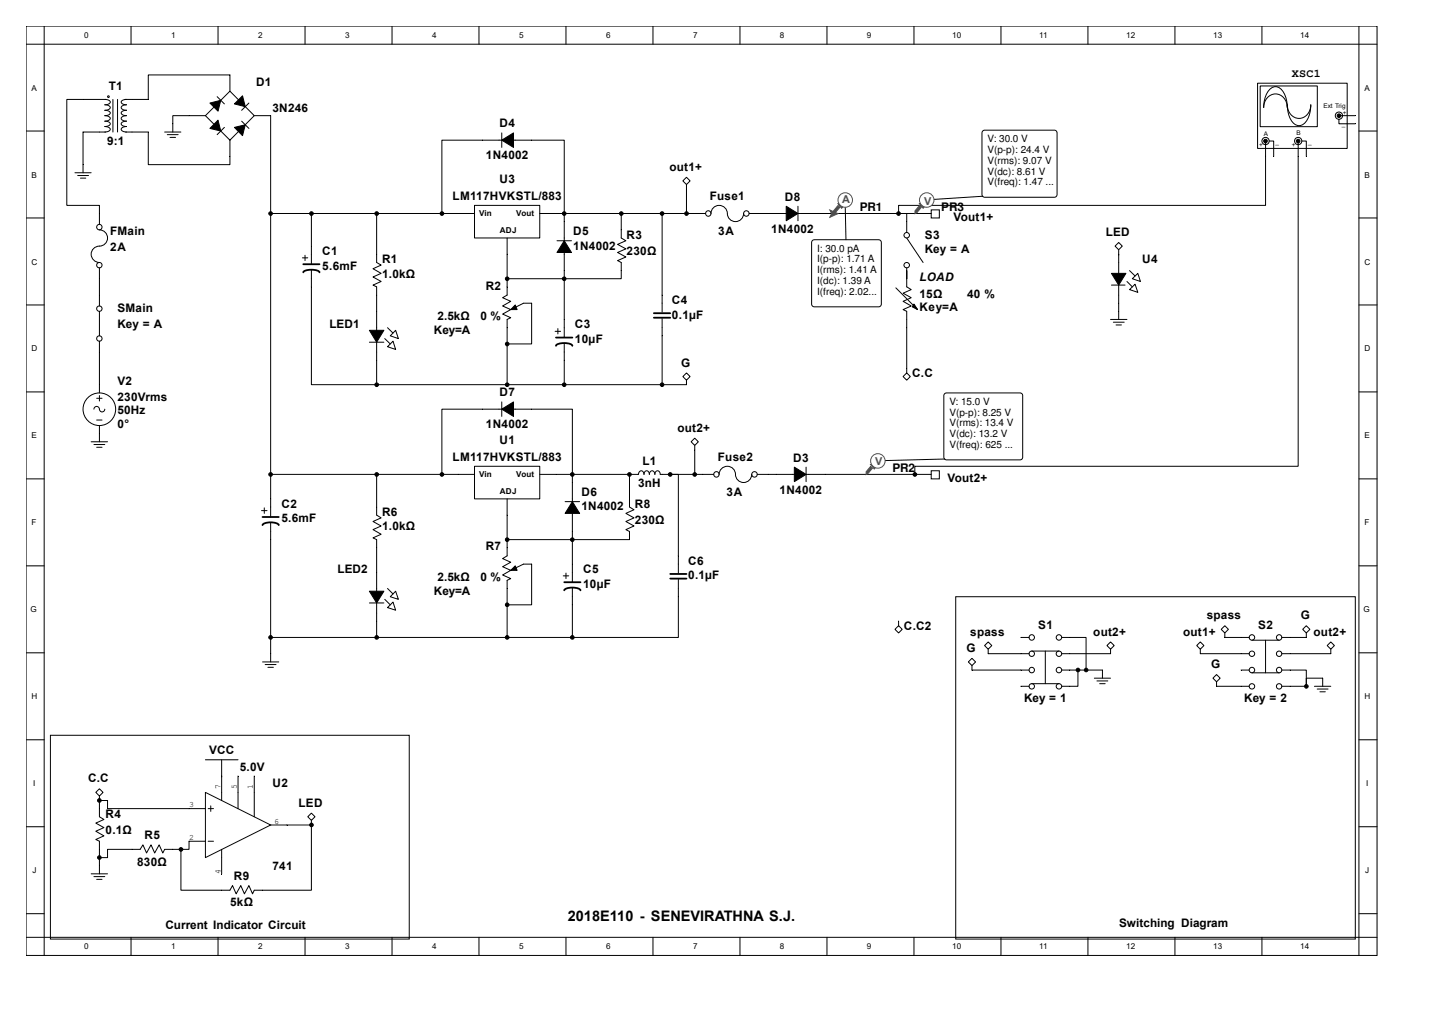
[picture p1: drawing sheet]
<svg xmlns="http://www.w3.org/2000/svg" width="420mm" height="297mm" viewBox="0 0 420 297" stroke-linecap="round" stroke-linejoin="round" font-family="sans-serif">
<g fill="none" stroke="#000" stroke-width=".29">
<path d="M7.6 7.6h394.5v271.5h-394.5zM7.6 12.9h394.5M12.9 7.6v271.5M38.3 7.6v5.3M63.7 7.6v5.3M89.1 7.6v5.3M114.5 7.6v5.3M139.9 7.6v5.3M165.3 7.6v5.3M190.7 7.6v5.3M216.1 7.6v5.3M241.5 7.6v5.3"/>
<path d="M266.9 7.6v5.3M292.3 7.6v5.3M317.7 7.6v5.3M343.1 7.6v5.3M368.5 7.6v5.3M396.8 7.6v271.5M7.6 38.3h5.3M30.6 29l1.3 .4 .3 .4a1.31 1.31 0 0 1-1.6 .8l.9 .2 .6 .4 .1 .2-.3 .5-1.3 .3 1.3 .3 .3 .5a1.31 1.31 0 0 1-1.6 .8l.9 .1 .6 .4 .1 .3-.3 .5-1.3 .3 1.3 .3 .3 .5a1.31 1.31 0 0 1-1.6 .8l.9 .1 .7 .7-.7 .6-.9 .2M30.8 29h-11.3v31h9.5v5.5M30.8 38.6h-6.6v11.9M33 29v9.6M34.3 29v9.6"/>
<path d="M36.7 38.6h6.6v9.5h23.8v-7.2M36.9 29l-.5 .1a.79 .79 0 0 0-1 .7 .79 .79 0 0 0 1 .8h.5l-.5 .1a.8 .8 0 0 0-1 .7 .8 .8 0 0 0 1 .8h.5l-.5 .1a.79 .79 0 0 0-1 .7 .79 .79 0 0 0 1 .7l.5 .1h-.5a.8 .8 0 0 0-1 .8 .8 .8 0 0 0 1 .7l.5 .1h-.5a.79 .79 0 0 0-1 .8 .79 .79 0 0 0 1 .7l.5 .1h-.5a.8 .8 0 0 0-1 .8 .8 .8 0 0 0 1 .7l.5 .1M48.1 38.6h4.7M48.8 39.3h3.2M60 33.8l7.1-7.2 7.1 7.2-7.1 7.1zM60 33.8h-9.6v4.8M61.3 30.1l3.2-.8-.8 3.2zM63.4 28.2l2.1 2.2M63.7 35.1l.8 3.2-3.2-.8zM65.5 37.2l-2.1 2.1M67.1 26.6v-4.7h-23.8v7.1h-6.9M68.4 37.2l3.2-.8-.8 3.2z"/>
<path d="M68.4 30.4l2.4-2.4 .8 3.2zM70.6 35.4l2.1 2.1M72.7 30.1l-2.1 2.1M74.2 33.8h4.8M396.8 38.3h5.3M21.9 50.5h4.7M22.7 51.3h3.2M23.5 52h1.5M49.6 40.1h1.7M200.4 51.8l1.1 1-1.1 1.1-1-1.1zM200.4 53.9v1.3M7.6 63.7h5.3"/>
<path d="M29 67.1a2.43 2.43 0 0 1 2.4 2.7 2.43 2.43 0 0 1-2.9 2.1 2.39 2.39 0 0 0-1.9 2.7 2.39 2.39 0 0 0 2.4 2.1M29 78.2v11.2M88.3 75.3h1.6M89.1 74.5v1.6M90.9 77.2v-14.8h19.1v14.3l1.3 .7-2.4 1.1 2.4 1.3-2.4 1.1 2.4 1.3-2.4 1.1 1.1 .5v28.6M90.9 78.8v33.6h19.1M181.4 67.1v2.4l1.3 .8-2.4 1.1 2.4 1.3-2.4 1 2.4 1.4-2.4 1 1.1 .6v2.3M202.8 62.4h3.2M207.6 62.4a2.45 2.45 0 0 1 2.7-2.4 2.45 2.45 0 0 1 2.1 2.9 2.37 2.37 0 0 0 2.6 1.8 2.37 2.37 0 0 0 2.1-2.3M218.7 62.4h3.2M267.1 62.4h4.8M271.9 61.3h2.4v2.4h-2.4z"/>
<path d="M396.8 63.7h5.3M7.6 89.1h5.3M29 90.9v7.2M29 99.7v15.1M107.9 96.5h4.2l-2.1 3.4zM107.9 99.9h4.2M112.3 98.9l1.6 1.6M113.1 95.7l1.7 1.6M115.5 96.5l.8 2.4-2.4-.8zM148.1 83.8v2.4l-1.3 .8 2.3 1-2.3 1.4 2.3 1-2.3 1.3 2.3 1.1-1 .5v2.4M150.4 89.1l.6 1.3h-1.9zM155.2 88.6h-2.3l-3.8 1.8"/>
<path d="M396.8 89.1h5.3M7.6 114.5h5.3M27.4 119.5a.85 .85 0 0 1 1-.8 .85 .85 0 0 1 .7 1.1 .78 .78 0 0 0 .9 .5 .78 .78 0 0 0 .6-.8M28.2 116.3h1.6M29 115.5v1.6M110 112.4h38.1M113.1 101.3l1.7-1.6 .7 2.4zM200.4 108.9l1.1 1.1-1.1 1-1-1zM200.4 111v1.4M396.8 114.5h5.3M7.6 139.9h5.3M26.6 129h4.8"/>
<path d="M27.4 129.8h3.2M28.2 122.7h1.6M28.2 130.6h1.6M29 124.3v4.7M201.8 129l1-1 1.1 1-1.1 1.1zM202.8 130.1v1.3M205.2 138.6h3.2M210 138.6a2.45 2.45 0 0 1 2.7-2.4 2.45 2.45 0 0 1 2.1 2.9 2.37 2.37 0 0 0 2.6 1.8 2.37 2.37 0 0 0 2.1-2.3M221.1 138.6h3.2M226.6 138.6h14.3M231.9 136.4l3.5 2.2-3.5 2.1zM235.4 136.4v4.3"/>
<path d="M267.1 138.6h4.8M271.9 137.5h2.4v2.4h-2.4zM396.8 139.9h5.3M76.4 149.1h1.6M77.2 148.3v1.6M79 151v-12.4h31v11.9l1.3 .8-2.4 1 2.4 1.3-2.4 1.1 2.4 1.3-2.4 1.1 1.1 .5v28.6M79 152.6v5M148.1 160v2.3l-1.3 .9 2.3 1-2.3 1.3 2.3 1.1-2.3 1.3 2.3 1.1-1 .5v2.4M183.8 145.7v2.4l1.3 .8-2.4 1 2.4 1.4-2.4 1 2.4 1.3-2.4 1.1 1.1 .5v2.4M7.6 165.3h5.3M107.9 172.7h4.2l-2.1 3.4zM107.9 176.1h4.2"/>
<path d="M112.3 175l1.6 1.7M113.1 177.5l1.7-1.6 .7 2.3zM113.1 171.9l1.7 1.6M115.5 172.7l.8 2.3-2.4-.7zM149.1 166.6l1.3-1.3 .6 1.3zM155.2 164.8h-2.3l-3.8 1.8M396.8 165.3h5.3M7.6 190.7h5.3M76.7 193.3h4.7M77.4 194.1h3.2M78.2 194.9h1.6M79 190.9v2.4"/>
<path d="M282.7 193.3l1.1-1 1 1-1 1.1zM283.8 194.4v1.3h16.7M287.5 188.6l1-1.1 1.1 1.1-1.1 1zM288.5 189.6v1.3h12M298.1 186.2h2.4M301.2 190.2h8M301.2 199.7h8M305.2 190.2v9.5M310 186.2h7.1v9.5M310 195.7h11.9v2.4M314.7 195.7v4.7h-4.7M319.5 198.1h4.8"/>
<path d="M320.3 198.9h3.2M321.1 199.7h1.6M323.2 188.6l1.1-1.1 1 1.1-1 1zM324.3 189.6v1.3h-14.3M349.4 188.6l1.1-1.1 1 1.1-1 1zM350.5 189.6v1.3h14.2M354.1 198.1l1.1-1.1 1.1 1.1-1.1 1zM355.2 199.1v1.3h9.5M356.6 183.8l1-1 1.1 1-1.1 1.1zM357.6 184.9v1.3h7.1M362.4 195.7h2.3M365.5 187h8"/>
<path d="M365.5 196.5h8M369.5 187v9.5M374.3 195.7h7.1v4.7M380.4 183.8l1-1 1.1 1-1.1 1.1zM381.4 184.9v1.3h-7.1M387.5 188.6l1.1-1.1 1 1.1-1 1zM388.6 189.6v1.3h-14.3M396.8 190.7h5.3M7.6 216.1h5.3M298.1 200.4h2.4M374.3 200.4h7.1M381.4 200.4v-2.3h4.8v2.3"/>
<path d="M383.8 200.4h4.8M384.6 201.3h3.2M385.4 202.1h1.6M396.8 216.1h5.3M7.6 241.5h5.3M396.8 241.5h5.3M7.6 266.9h5.3M7.6 273.8h394.5M38.3 273.8v5.3M63.7 273.8v5.3M89.1 273.8v5.3M114.5 273.8v5.3"/>
<path d="M139.9 273.8v5.3M165.3 273.8v5.3M190.7 273.8v5.3M216.1 273.8v5.3M241.5 273.8v5.3M266.9 273.8v5.3M292.3 273.8v5.3M317.7 273.8v5.3M343.1 273.8v5.3M368.5 273.8v5.3M396.8 266.9h5.3"/>
<circle cx="31.7" cy="28.2" r=".25"/>
<circle cx="29" cy="66.3" r=".79"/>
<circle cx="29" cy="77.4" r=".78"/>
<circle cx="90.9" cy="62.4" r=".54"/>
<circle cx="110" cy="62.4" r=".54"/>
<circle cx="206.8" cy="62.3" r=".79"/>
<circle cx="217.9" cy="62.4" r=".8"/>
<circle cx="29" cy="98.9" r=".79"/>
<circle cx="29" cy="90.1" r=".78"/>
<circle cx="29" cy="119.5" r="4.8"/>
<circle cx="110" cy="112.4" r=".54"/>
<circle cx="148.1" cy="112.4" r=".54"/>
<circle cx="79" cy="138.6" r=".53"/>
<circle cx="110" cy="138.6" r=".54"/>
<circle cx="209.2" cy="138.6" r=".79"/>
<circle cx="220.3" cy="138.6" r=".8"/>
<circle cx="110" cy="186.2" r=".54"/>
<circle cx="301.2" cy="186.2" r=".79"/>
<circle cx="301.2" cy="195.7" r=".79"/>
<circle cx="301.2" cy="190.9" r=".79"/>
<circle cx="309.2" cy="186.2" r=".8"/>
<circle cx="309.2" cy="195.7" r=".8"/>
<circle cx="309.2" cy="190.9" r=".79"/>
<circle cx="314.8" cy="195.7" r=".54"/>
<circle cx="317.1" cy="195.7" r=".53"/>
<circle cx="365.5" cy="195.7" r=".8"/>
<circle cx="365.5" cy="186.2" r=".8"/>
<circle cx="365.5" cy="190.9" r=".79"/>
<circle cx="373.5" cy="186.2" r=".79"/>
<circle cx="373.5" cy="195.7" r=".79"/>
<circle cx="373.5" cy="190.9" r=".78"/>
<circle cx="301.2" cy="200.5" r=".79"/>
<circle cx="309.2" cy="200.5" r=".79"/>
<circle cx="365.5" cy="200.5" r=".79"/>
<circle cx="373.5" cy="200.5" r=".78"/>
<circle cx="381.4" cy="200.5" r=".53"/>
</g>
<g fill="#000">
<path d="M63.7 35.1l.8 3.2-3.2-.8zM61.3 30.1l3.2-.8-.8 3.2zM68.4 37.2l3.2-.8-.8 3.2zM68.4 30.4l2.4-2.4 .8 3.2zM107.9 96.5h4.2l-2.1 3.4zM150.4 89.1l.6 1.3h-1.9zM231.9 136.4l3.5 2.2-3.5 2.1zM107.9 172.7h4.2l-2.1 3.4zM149.1 166.6l1.3-1.3 .6 1.3z"/>
<circle cx="90.9" cy="62.4" r=".54"/>
<circle cx="110" cy="62.4" r=".54"/>
<circle cx="110" cy="112.4" r=".54"/>
<circle cx="148.1" cy="112.4" r=".54"/>
<circle cx="79" cy="138.6" r=".53"/>
<circle cx="110" cy="138.6" r=".54"/>
<circle cx="110" cy="186.2" r=".54"/>
<circle cx="314.8" cy="195.7" r=".54"/>
<circle cx="317.1" cy="195.7" r=".53"/>
<circle cx="381.4" cy="200.5" r=".53"/>
</g>
<path d="M88.5 79.5a3.9 3.9 0 0 1 4.1-.5l.7 .5M88.5 77.2h4.8M76.7 153.4a3.7 3.7 0 0 1 4-.6l.7 .6M76.7 151h4.7" fill="none" stroke="#000" stroke-width=".53"/>
<path d="M367.2 24.3h26.1v19h-26.1z" fill="#fff"/>
<path d="M367.2 24.3h26.1v19h-26.1z" fill="none" stroke="#000" stroke-width=".29"/>
<path d="M368 25.1h16.6v11.9h-16.6z" fill="#fff"/>
<path d="M367.9 25.1h16.7v11.9h-16.7zM370.7 26.2a2.33 2.33 0 0 1 3.9 .6 8.4 8.4 0 0 1 1.3 4.6 3.4 3.4 0 0 0-2.3-3.7 3.4 3.4 0 0 0-4 1.5l-.6 2.2a7.8 7.8 0 0 1 1.7-5.2zM375.9 30.6a3.4 3.4 0 0 0 2.2 3.7 3.4 3.4 0 0 0 4-1.5l.6-2.2a6.1 6.1 0 0 1-2.8 6 2.84 2.84 0 0 1-3.2-2.1l-.6-1.8z" fill="none" stroke="#000" stroke-width=".29"/>
<circle cx="379" cy="41.2" r="1.06" fill="#fff"/>
<circle cx="379" cy="41.2" r="1.06" fill="none" stroke="#000" stroke-width=".29"/>
<circle cx="369.5" cy="41.2" r="1.06" fill="#fff"/>
<circle cx="369.5" cy="41.2" r="1.06" fill="none" stroke="#000" stroke-width=".29"/>
<circle cx="390.9" cy="33.8" r="1.06" fill="#fff"/>
<g fill="none" stroke="#000" stroke-width=".29">
<path d="M79 33.8v104.8M146.5 38.8v4.3M390.9 34.8v1.4h4.8M391.2 33.8h4.5M138.5 60h19.1v9.5h-19.1zM146.5 40.9l3.4-2.1v4.3zM200.4 55.2v7.2M369.5 41.7v18.3h-107.1v2.4h2.3v5.5M370.6 41.2h1.3v4.5M379 41.2v95h-111.9v2.4h-26.2M380.1 41.2h1.3v4.5M79 62.4h11.9"/>
<path d="M110 62.4h28.5M129 62.4v-21.5h35.7v57.7M148.1 69.5v14.3M157.6 62.4h45.2M162.6 70.3h4.3M164.7 70.3l2.2 3.4h-4.3zM181.4 79v2.4h-33.3M181.4 62.4v4.7M193.3 62.4v28.8M221.9 62.4h45.2M229.6 60.2l3.4 2.2-3.4 2.1zM233 60.2v4.3"/>
<path d="M264.7 78.2v5.6l1.4 .8-2.4 1 2.4 1.4-2.4 1 2.4 1.4-2.4 1 1 .5v18M264.7 69.5l4.8 7.2M324.5 79.8h4.2l-2.1 3.5zM325.6 71.9l1-1.1 1.1 1.1-1.1 1zM326.6 74.3h.1M326.6 72.9v6.9M329.8 79l1.6 1.6M148.1 95.7v16.7h52.3M155.2 88.6v11.9h-7.1M162.1 96.8h1.6M162.9 96v1.5M193.3 93v19.4"/>
<path d="M261.6 84.1l6.3 6.3M266.9 88.8l1 1.6-1.6-.8zM324.3 93.3h4.7M324.5 83.3h4M325.1 94.1h3.1M325.9 94.9h1.5M326.6 83v10.3M329 82.2l1.6 1.6M329.8 84.6l1.6-1.6 .8 2.4zM330.6 81.4l1.6-1.6 .8 2.4zM146.5 119.5l3.4-2.1v4.2zM146.5 117.4v4.2"/>
<path d="M164.7 100.2v12.2M263.7 110l1-1.1 1.1 1.1-1.1 1zM110 138.6h28.5M129 138.6v-19.1h38.1v50.6M138.5 136.2h19.1v9.5h-19.1zM157.6 138.6h28.8a.83 .83 0 0 1 .8-1.1 .83 .83 0 0 1 .8 1.1 .82 .82 0 0 1 .8-1.1 .82 .82 0 0 1 .8 1.1 .83 .83 0 0 1 .8-1.1 .83 .83 0 0 1 .8 1.1 .82 .82 0 0 1 .8-1.1 .82 .82 0 0 1 .8 1.1h12.4M183.8 138.6h.1M183.8 138.6v7.1M195.7 138.6h2.4v28.8M195.7 138.6h.1M202.8 131.4v7.2M224.3 138.6h2.3"/>
<path d="M79 157.6v33.3M148.1 145.7v14.3M148.1 157.6h35.7M165 146.5h4.2M167.1 146.5l2.1 3.4h-4.2zM148.1 171.9v14.3M155.2 164.8v11.9h-7.1M164.5 168.2h1.6M165.3 167.4v1.6M167.1 171.6v14.6M198.1 169.2v17h-31M279 174.3h116.7v100h-116.7z"/>
<path d="M79 186.2h88.1M261.3 183.8l1.1-1 1 1-1 1.1zM262.4 181.4v1.4M14.7 214.8h104.8v59.5h-104.8zM28 231.4l1-1 1.1 1-1.1 1.1zM29 232.5v6l1.3 .9-2.3 1 2.3 1.3-2.3 1.1 2.3 1.3-2.3 1.1 1 .5v9.5M29 233.8h2.4v2.4h28.6M29 233.8h.1M60 231.4l19 9.6-19 9.5zM60 221.9h9.5M60.8 236.2h1.5M61.5 235.4v1.6"/>
<path d="M64.7 226.7h.1M64.7 221.9v11.9M69.5 226.7v9.5M74.2 226.7v11.8M89.9 238.5l1-1 1.1 1-1.1 1.1zM90.9 239.6v1.4M26.6 255.2h4.8M27.4 256h3.2M28.2 256.8h1.6M52.8 248.1h-4.7l-.6 1-1-2.3-1.3 2.3-1.1-2.3-1.3 2.3-1.1-2.3-.8 1.3h-9.5v2.4h-2.4M60 245.7h-4.8v2.4h-2.4M60.8 245.7h1.5"/>
<path d="M64.7 248.1v7.1M79 241h11.9M90.9 241v19h-16.7l-.5 1.1-1-2.4-1.3 2.4-1.1-2.4-1.4 2.4-1-2.4-.8 1.3h-14.3v-11.9M90.9 241h.1"/>
<circle cx="390.9" cy="33.8" r="1.06"/>
<circle cx="391" cy="33.8" r=".54"/>
<circle cx="369.5" cy="41.2" r=".53"/>
<circle cx="379" cy="41.2" r=".53"/>
<circle cx="79" cy="62.4" r=".53"/>
<circle cx="129" cy="62.4" r=".54"/>
<circle cx="164.7" cy="62.4" r=".53"/>
<circle cx="181.4" cy="62.4" r=".53"/>
<circle cx="193.3" cy="62.4" r=".53"/>
<circle cx="200.5" cy="62.4" r=".54"/>
<circle cx="262.4" cy="62.4" r=".53"/>
<circle cx="264.7" cy="68.7" r=".8"/>
<circle cx="264.8" cy="77.5" r=".79"/>
<circle cx="148.1" cy="81.4" r=".54"/>
<circle cx="164.7" cy="81.4" r=".53"/>
<circle cx="148.1" cy="100.5" r=".54"/>
<circle cx="164.7" cy="112.4" r=".53"/>
<circle cx="193.3" cy="112.4" r=".53"/>
<circle cx="129" cy="138.6" r=".54"/>
<circle cx="167.1" cy="138.6" r=".53"/>
<circle cx="183.8" cy="138.6" r=".53"/>
<circle cx="195.7" cy="138.6" r=".53"/>
<circle cx="202.8" cy="138.6" r=".53"/>
<circle cx="267.1" cy="138.6" r=".54"/>
<circle cx="148.1" cy="157.6" r=".54"/>
<circle cx="167.1" cy="157.6" r=".53"/>
<circle cx="148.1" cy="176.6" r=".54"/>
<circle cx="79" cy="186.2" r=".53"/>
<circle cx="148.1" cy="186.2" r=".54"/>
<circle cx="167.1" cy="186.2" r=".53"/>
<circle cx="29" cy="233.8" r=".53"/>
<circle cx="29" cy="250.5" r=".52"/>
<circle cx="52.8" cy="248.1" r=".54"/>
<circle cx="90.9" cy="240.9" r=".53"/>
</g>
<g fill="#000">
<path d="M146.5 40.9l3.4-2.1v4.3zM164.7 70.3l2.2 3.4h-4.3zM229.6 60.2l3.4 2.2-3.4 2.1zM324.5 79.8h4.2l-2.1 3.5zM266.9 88.8l1 1.6-1.6-.8zM146.5 119.5l3.4-2.1v4.2zM167.1 146.5l2.1 3.4h-4.2z"/>
<circle cx="391" cy="33.8" r=".54"/>
<circle cx="369.5" cy="41.2" r=".53"/>
<circle cx="379" cy="41.2" r=".53"/>
<circle cx="79" cy="62.4" r=".53"/>
<circle cx="129" cy="62.4" r=".54"/>
<circle cx="164.7" cy="62.4" r=".53"/>
<circle cx="181.4" cy="62.4" r=".53"/>
<circle cx="193.3" cy="62.4" r=".53"/>
<circle cx="200.5" cy="62.4" r=".54"/>
<circle cx="262.4" cy="62.4" r=".53"/>
<circle cx="148.1" cy="81.4" r=".54"/>
<circle cx="164.7" cy="81.4" r=".53"/>
<circle cx="148.1" cy="100.5" r=".54"/>
<circle cx="164.7" cy="112.4" r=".53"/>
<circle cx="193.3" cy="112.4" r=".53"/>
<circle cx="129" cy="138.6" r=".54"/>
<circle cx="167.1" cy="138.6" r=".53"/>
<circle cx="183.8" cy="138.6" r=".53"/>
<circle cx="195.7" cy="138.6" r=".53"/>
<circle cx="202.8" cy="138.6" r=".53"/>
<circle cx="267.1" cy="138.6" r=".54"/>
<circle cx="148.1" cy="157.6" r=".54"/>
<circle cx="167.1" cy="157.6" r=".53"/>
<circle cx="148.1" cy="176.6" r=".54"/>
<circle cx="79" cy="186.2" r=".53"/>
<circle cx="148.1" cy="186.2" r=".54"/>
<circle cx="167.1" cy="186.2" r=".53"/>
<circle cx="29" cy="233.8" r=".53"/>
<circle cx="29" cy="250.5" r=".52"/>
<circle cx="52.8" cy="248.1" r=".54"/>
<circle cx="90.9" cy="240.9" r=".53"/>
</g>
<path d="M162.3 98.6h4.8M190.9 91.5h4.8M190.9 92.8h4.8M162.3 101a3.8 3.8 0 0 1 4.1-.6l.7 .6M164.7 172.4a3.7 3.7 0 0 1 4.1-.5l.7 .5M164.7 170.1h4.8M195.7 167.6h4.7M195.7 169h4.7" fill="none" stroke="#000" stroke-width=".53"/>
<path d="M237.2 70.3l.6-.3h18.7a.8 .8 0 0 1 .8 .8v18a.8 .8 0 0 1-.8 .8h-18.7a.8 .8 0 0 1-.8-.8v-18z" fill-rule="evenodd" fill="#fff"/>
<path d="M246.7 58.4l.3 11.6M237.2 70.3l.6-.3h18.7a.8 .8 0 0 1 .8 .8v18a.8 .8 0 0 1-.8 .8h-18.7a.8 .8 0 0 1-.8-.8v-18z" fill="none" stroke="#000" stroke-width=".29"/>
<path d="M242.3 61.3l2.4 1.1-2.4 1.1 .5-1.1z" fill-rule="evenodd" fill="#505050"/>
<path d="M242.3 61.3l2.4 1.1-2.4 1.1 .5-1.1z" fill="none" stroke="#505050" stroke-width=".29"/>
<path d="M244.7 60l.5 .5-1.3 1.6-.5 .3v-.8z" fill-rule="evenodd" fill="#505050"/>
<path d="M244.7 60l.5 .5-1.3 1.6-.5 .3v-.8z" fill="none" stroke="#505050" stroke-width=".29"/>
<path d="M244.7 59.5h.2l1.1 1-.3 .3z" fill-rule="evenodd" fill="#505050"/>
<path d="M244.7 59.5h.2l1.1 1-.3 .3z" fill="none" stroke="#505050" stroke-width=".29"/>
<circle cx="246.8" cy="58.4" r="2.12" fill="#fff"/>
<circle cx="246.8" cy="58.4" r="2.12" fill="none" stroke="#505050" stroke-width=".29"/>
<path d="M275.8 115l.6-.2h21.4a.77 .77 0 0 1 .8 .7v18a.78 .78 0 0 1-.8 .8h-21.4a.8 .8 0 0 1-.8-.8v-18z" fill-rule="evenodd" fill="#fff"/>
<path d="M275.8 115l.6-.2h21.4a.77 .77 0 0 1 .8 .7v18a.78 .78 0 0 1-.8 .8h-21.4a.8 .8 0 0 1-.8-.8v-18zM275.9 134.1l-19.6 .5" fill="none" stroke="#000" stroke-width=".29"/>
<path d="M254.2 136.2l.6 .5-1.4 1.6-.5 .3v-.8z" fill-rule="evenodd" fill="#505050"/>
<path d="M254.2 136.2l.6 .5-1.4 1.6-.5 .3v-.8z" fill="none" stroke="#505050" stroke-width=".29"/>
<path d="M254.2 135.7h.3l1 1-.2 .3z" fill-rule="evenodd" fill="#505050"/>
<path d="M254.2 135.7h.3l1 1-.2 .3z" fill="none" stroke="#505050" stroke-width=".29"/>
<circle cx="256.3" cy="134.6" r="2.12" fill="#fff"/>
<circle cx="256.3" cy="134.6" r="2.12" fill="none" stroke="#505050" stroke-width=".29"/>
<path d="M286.9 38.3l.6-.3h20.4a.8 .8 0 0 1 .7 .8v18a.8 .8 0 0 1-.7 .8h-20.4a.8 .8 0 0 1-.8-.8v-18z" fill-rule="evenodd" fill="#fff"/>
<path d="M286.9 38.3l.6-.3h20.4a.8 .8 0 0 1 .7 .8v18a.8 .8 0 0 1-.7 .8h-20.4a.8 .8 0 0 1-.8-.8v-18zM287 57.3l-16.4 1.1" fill="none" stroke="#000" stroke-width=".29"/>
<path d="M268.5 60l.5 .5-1.3 1.6-.5 .3v-.8z" fill-rule="evenodd" fill="#505050"/>
<path d="M268.5 60l.5 .5-1.3 1.6-.5 .3v-.8z" fill="none" stroke="#505050" stroke-width=".29"/>
<path d="M268.5 59.5h.3l1 1-.3 .3z" fill-rule="evenodd" fill="#505050"/>
<path d="M268.5 59.5h.3l1 1-.3 .3z" fill="none" stroke="#505050" stroke-width=".29"/>
<circle cx="270.6" cy="58.4" r="2.11" fill="#fff"/>
<circle cx="270.6" cy="58.4" r="2.11" fill="none" stroke="#505050" stroke-width=".29"/>
<text font-size="4.2" x="165.8" y="268.9">2018E110 - SENEVIRATHNA S.J.</text>
<g font-size="3.4">
<text x="377.2" y="22.4">XSC1</text>
<text x="31.7" y="26.4">T1</text>
<text x="74.7" y="25">D1</text>
<text x="79.5" y="32.7">3N246</text>
<text x="145.9" y="37">D4</text>
<text x="31.3" y="42.2">9:1</text>
<text x="141.9" y="46.5">1N4002</text>
<text x="145.9" y="53.6">U3</text>
<text x="195.4" y="49.9">out1+</text>
<text x="132.2" y="58.4">LM117HVKSTL/883</text>
<text x="207.3" y="58.4">Fuse1</text>
<text x="229.1" y="58.6">D8</text>
<text x="251" y="61.6">PR1</text>
<text x="274.8" y="61.6">PR3</text>
<text x="278.4" y="64.5">Vout1+</text>
<text x="32.2" y="68.7">FMain</text>
<text x="167.4" y="68.7">D5</text>
<text x="183" y="69.8">R3</text>
<text x="209.7" y="68.7">3A</text>
<text x="225.2" y="68.2">1N4002</text>
<text x="270" y="69.8">S3</text>
<text x="322.9" y="69">LED</text>
<text x="32.2" y="73.4">2A</text>
<text x="94.1" y="74.5">C1</text>
<text x="111.5" y="76.9">R1</text>
<text x="167.4" y="72.9">1N4002</text>
<text x="183" y="74.5">230Ω</text>
<text x="270" y="74">Key = A</text>
<text x="333.5" y="76.9">U4</text>
<text x="94.1" y="78.7">5.6mF</text>
<text x="111.5" y="81.1">1.0kΩ</text>
<text x="268.5" y="82.2">LOAD</text>
<text x="141.8" y="84.6">R2</text>
<text x="196.2" y="88.8">C4</text>
<text x="268.5" y="87">15Ω</text>
<text x="282.4" y="87">40 %</text>
<text x="34.3" y="91.2">SMain</text>
<text x="34.3" y="95.9">Key = A</text>
<text x="96.2" y="95.9">LED1</text>
<text x="127.8" y="93.6">2.5kΩ</text>
<text x="140.3" y="93.6">0 %</text>
<text x="167.9" y="95.9">C3</text>
<text x="196.2" y="93">0.1µF</text>
<text x="268.5" y="90.9">Key=A</text>
<text x="126.7" y="97.5">Key=A</text>
<text x="167.9" y="100.2">10µF</text>
<text x="198.9" y="107.1">G</text>
<text x="34.3" y="112.4">V2</text>
<text x="266.3" y="110.2">C.C</text>
<text x="34.3" y="117.1">230Vrms</text>
<text x="145.9" y="115.5">D7</text>
<text x="34.3" y="121">50Hz</text>
<text x="34.3" y="125">0°</text>
<text x="141.9" y="125.1">1N4002</text>
<text x="145.9" y="129.8">U1</text>
<text x="197.8" y="126.1">out2+</text>
<text x="132.2" y="134.6">LM117HVKSTL/883</text>
<text x="187.6" y="135.9">L1</text>
<text x="209.6" y="134.6">Fuse2</text>
<text x="231.6" y="134.8">D3</text>
<text x="260.6" y="137.8">PR2</text>
<text x="186.3" y="142.2">3nH</text>
<text x="276.6" y="140.7">Vout2+</text>
<text x="82.2" y="148.3">C2</text>
<text x="169.7" y="144.9">D6</text>
<text x="169.7" y="149.1">1N4002</text>
<text x="185.4" y="148.3">R8</text>
<text x="212.1" y="144.9">3A</text>
<text x="227.6" y="144.4">1N4002</text>
<text x="82.2" y="152.6">5.6mF</text>
<text x="111.5" y="150.7">R6</text>
<text x="111.5" y="154.9">1.0kΩ</text>
<text x="185.4" y="153.1">230Ω</text>
<text x="141.8" y="160.7">R7</text>
<text x="98.6" y="167.4">LED2</text>
<text x="170.3" y="167.4">C5</text>
<text x="200.9" y="165">C6</text>
<text x="126.7" y="173.7">Key=A</text>
<text x="127.8" y="169.8">2.5kΩ</text>
<text x="140.3" y="169.8">0 %</text>
<text x="170.3" y="171.6">10µF</text>
<text x="200.9" y="169.2">0.1µF</text>
<text x="263.9" y="184">C.C2</text>
<text x="283.3" y="185.6">spass</text>
<text x="303.1" y="183.8">S1</text>
<text x="319.2" y="185.6">out2+</text>
<text x="345.4" y="185.6">out1+</text>
<text x="352.3" y="180.8">spass</text>
<text x="367.4" y="183.8">S2</text>
<text x="379.8" y="180.8">G</text>
<text x="383.5" y="185.6">out2+</text>
<text x="282.2" y="190.4">G</text>
<text x="353.6" y="195.2">G</text>
<text x="299" y="204.9">Key = 1</text>
<text x="363.3" y="204.9">Key = 2</text>
<text x="61" y="220.3">VCC</text>
<text x="70" y="225.3">5.0V</text>
<text x="25.7" y="228.5">C.C</text>
<text x="79.5" y="229.8">U2</text>
<text x="30.8" y="238.8">R4</text>
<text x="87.2" y="235.6">LED</text>
<text x="30.8" y="243.6">0.1Ω</text>
<text x="42.2" y="245.2">R5</text>
<text x="40" y="252.8">830Ω</text>
<text x="68.3" y="257">R9</text>
<text x="79.5" y="254.2">741</text>
<text x="67.2" y="264.8">5kΩ</text>
<text x="48.3" y="271.4">Current Indicator Circuit</text>
<text x="326.8" y="270.8">Switching Diagram</text>
</g>
<g font-size="3.2" fill="#505050">
<text x="245.9" y="59.4">A</text>
<text x="269.8" y="59.7">V</text>
<text x="255.5" y="135.9">V</text>
</g>
<g font-size="2.9">
<text x="288.3" y="41.4">V: 30.0 V</text>
<text x="288.3" y="44.6">V(p-p): 24.4 V</text>
<text x="288.3" y="47.8">V(rms): 9.07 V</text>
<text x="288.3" y="51">V(dc): 8.61 V</text>
<text x="288.3" y="54.1">V(freq): 1.47 ...</text>
<text x="238.6" y="73.5">I: 30.0 pA</text>
<text x="238.6" y="76.7">I(p-p): 1.71 A</text>
<text x="238.6" y="79.8">I(rms): 1.41 A</text>
<text x="238.6" y="83">I(dc): 1.39 A</text>
<text x="238.6" y="86.2">I(freq): 2.02...</text>
<text x="277.2" y="118.2">V: 15.0 V</text>
<text x="277.2" y="121.4">V(p-p): 8.25 V</text>
<text x="277.2" y="124.5">V(rms): 13.4 V</text>
<text x="277.2" y="127.7">V(dc): 13.2 V</text>
<text x="277.2" y="130.9">V(freq): 625 ...</text>
</g>
<g font-size="2.4">
<text x="24.5" y="11.1">0</text>
<text x="49.9" y="11.1">1</text>
<text x="75.3" y="11.1">2</text>
<text x="100.7" y="11.1">3</text>
<text x="126.1" y="11.1">4</text>
<text x="151.5" y="11.1">5</text>
<text x="176.9" y="11.1">6</text>
<text x="202.3" y="11.1">7</text>
<text x="227.7" y="11.1">8</text>
<text x="253.1" y="11.1">9</text>
<text x="278" y="11.1">10</text>
<text x="303.4" y="11.1">11</text>
<text x="328.8" y="11.1">12</text>
<text x="354.2" y="11.1">13</text>
<text x="379.6" y="11.1">14</text>
<text x="9.2" y="26.5">A</text>
<text x="398.4" y="26.5">A</text>
<text x="9.2" y="51.9">B</text>
<text x="398.4" y="51.9">B</text>
<text x="139.9" y="63.2">Vin</text>
<text x="150.7" y="63.2">Vout</text>
<text x="146" y="68">ADJ</text>
<text x="9.2" y="77.3">C</text>
<text x="398.4" y="77.3">C</text>
<text x="9.2" y="102.7">D</text>
<text x="398.4" y="102.7">D</text>
<text x="9.2" y="128.1">E</text>
<text x="398.4" y="128.1">E</text>
<text x="139.9" y="139.4">Vin</text>
<text x="150.7" y="139.4">Vout</text>
<text x="146" y="144.2">ADJ</text>
<text x="9.2" y="153.4">F</text>
<text x="398.4" y="153.4">F</text>
<text x="8.9" y="178.8">G</text>
<text x="398.1" y="178.8">G</text>
<text x="9.2" y="204.2">H</text>
<text x="398.4" y="204.2">H</text>
<text x="9.7" y="229.6">I</text>
<text x="64.3" y="230.4" transform="rotate(-90 64.3 230.4)">7</text>
<text x="69.1" y="230.4" transform="rotate(-90 69.1 230.4)">5</text>
<text x="73.9" y="230.4" transform="rotate(-90 73.9 230.4)">1</text>
<text x="398.9" y="229.6">I</text>
<text x="55.2" y="235.8">3</text>
<text x="55.2" y="245.3">2</text>
<text x="80.1" y="240.6">6</text>
<text x="9.5" y="255">J</text>
<text x="64.3" y="255.3" transform="rotate(-90 64.3 255.3)">4</text>
<text x="398.6" y="255">J</text>
<text x="24.5" y="277.2">0</text>
<text x="49.9" y="277.2">1</text>
<text x="75.3" y="277.2">2</text>
<text x="100.7" y="277.2">3</text>
<text x="126.1" y="277.2">4</text>
<text x="151.5" y="277.2">5</text>
<text x="176.9" y="277.2">6</text>
<text x="202.3" y="277.2">7</text>
<text x="227.7" y="277.2">8</text>
<text x="253.1" y="277.2">9</text>
<text x="278" y="277.2">10</text>
<text x="303.4" y="277.2">11</text>
<text x="328.8" y="277.2">12</text>
<text x="354.2" y="277.2">13</text>
<text x="379.6" y="277.2">14</text>
</g>
<g font-size="1.9">
<text x="386.5" y="31.5">Ext Trig</text>
<text x="392" y="33.7">+</text>
<text x="369" y="39.8">A</text>
<text x="378.5" y="39.5">B</text>
<text x="391.7" y="36.8">_</text>
<text x="367.7" y="42.9">+</text>
<text x="372.4" y="42.1">_</text>
<text x="377.2" y="42.9">+</text>
<text x="381.9" y="42.1">_</text>
</g>
</svg>
